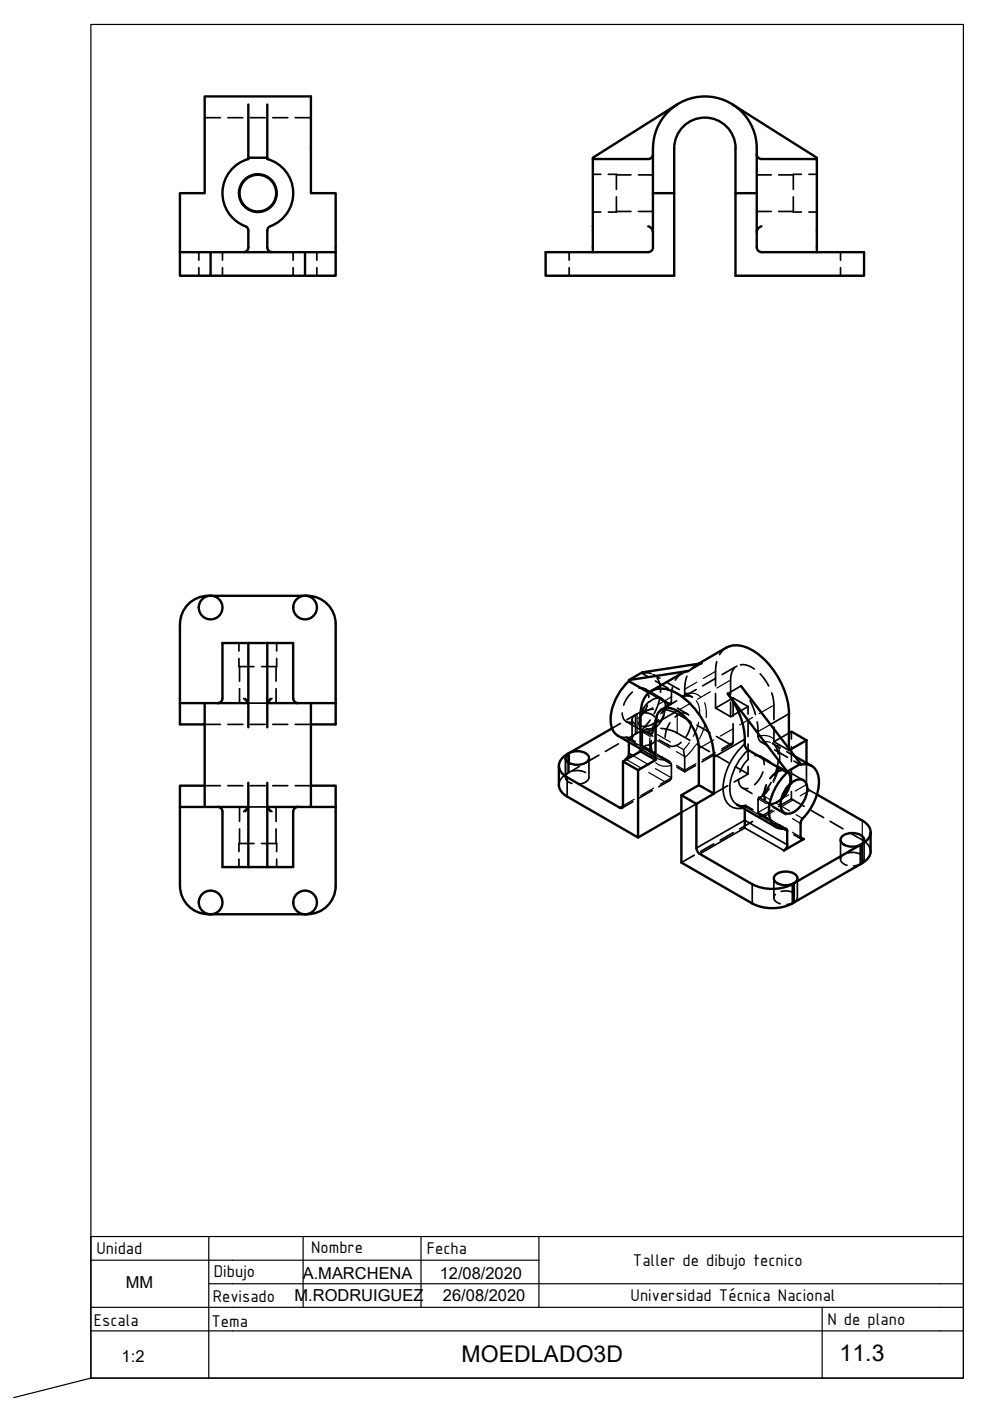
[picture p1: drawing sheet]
<svg xmlns="http://www.w3.org/2000/svg" width="210mm" height="297mm" viewBox="0 0 210 297" stroke-linecap="round" stroke-linejoin="round" font-family="sans-serif">
<!-- layer: MD_Visible -->
<g fill="none" stroke="#000" stroke-width=".51">
<path d="M52.6 22.2v11.5M52.6 33.4h4.1M52.7 33.7a7.5 7.5 0 0 0-5.5 7.1 7.5 7.5 0 0 0 5.1 7.3l.4 .8M56.7 22.2v11.5a7.5 7.5 0 0 1 5.5 7.1 7.5 7.5 0 0 1-5.1 7.3l-.4 .8v3.6M125.7 33.7v19.8M143.6 22.2l-17.9 11.2v.3h11.7a.98 .98 0 0 0 1-1M155.3 22.2l17.9 11.2v.3M160.5 32.7a.98 .98 0 0 0 .9 1h11.8v19.8M38.1 53.5v-12.5h5.3v-20.6h22.5v20.6h5.3v12.5M38.1 53.5h33.1M38.1 53.5v5h6.5v-5M52.6 48.9v3.6"/>
<path d="M52.7 52.4a1.01 1.01 0 0 1-1 1M56.7 52.4a1.01 1.01 0 0 0 1 1M64.7 53.5v5M71.2 53.5v5h-26.6M137.4 48a1.38 1.38 0 0 1 1 1.2M138.4 41h4.5v17.5h-27.2v-5h21.7M138.4 52.5v-21a11 11 0 0 1 11-11.1 11 11 0 0 1 11.1 11v21.1M138.5 52.4a1.01 1.01 0 0 1-1 1M142.9 41v-9.6a6.5 6.5 0 0 1 6.6-6.5 6.5 6.5 0 0 1 6.5 6.5l-.1 9.6M160.5 52.4a1.01 1.01 0 0 0 1 1M160.5 41h-4.6v17.5h27.3v-5h-21.8M161.4 48a1.38 1.38 0 0 0-.9 1.2"/>
<path d="M38.1 132.3v16.8M52.6 136.3h-5.4v11.8M52.6 136.3v17.9M52.6 136.3h4.1M56.7 136.3h5.5v11.8M56.7 136.3v17.9M71.2 132.3a6 6 0 0 0-6-6h-21a6 6 0 0 0-6 6M71.2 132.3v16.8M154 137.3l-5.9 3.4M154 137.3a5.5 5.5 0 0 1 5.8 .7 17.2 17.2 0 0 1 7.5 13.3v7.4M38.1 149.1h14.5M38.1 149.1v4.5h5.3"/>
<path d="M43.4 149.1v22h9.2M47.2 148.1a1.01 1.01 0 0 1-1 1M56.7 149.1h9.2v22M62.2 148.1a1.01 1.01 0 0 0 1 1M65.9 149.1h5.3M71.2 149.1v4.5h-5.3M120.2 160a3.4 3.4 0 0 1 4.6 .3 1.26 1.26 0 0 1-1.2 1.7 3.3 3.3 0 0 1-3.6-.9v-.8zM120.6 159.7a2.91 2.91 0 0 0-1.9 3.5l.9 1.1 .7 .5 11.1 6.4 .5 .1 .2-.5v-9.4l3.7-2.1v-7.8a5.2 5.2 0 0 1 3-5.3 6.7 6.7 0 0 1 5.8 1.5 17.4 17.4 0 0 1 6.8 12.8M120.6 159.7v2.1M129.8 154.4l-9.2 5.3M133.3 157.4v2.3M133.4 144.4a11.5 11.5 0 0 0-3.9 8.9 3.5 3.5 0 0 0 1.5 2.7l4.8 2.8"/>
<path d="M133.4 159.7a1.57 1.57 0 0 1-.8 1.2M144.6 142.7l-6.5 3.8M144.6 142.7l1.4-.4-12.7 1.9v.2l4.3 2.5M148.2 158.7v7.8M148.2 158.7a9.9 9.9 0 0 0-5.4-8.4 2.56 2.56 0 0 0-3.7 2.2l-.1 8.6-3.2-1.8M148.8 140.6l-12.6 2-2.9 1.6M154.3 147.1l12.6 16.5v.2M154.3 147a16.9 16.9 0 0 1 3.7 11.1l.5 .8 8.4 4.9M157.1 145.4l12.6 16.5v.3M167.3 155.4l.5-.3 3.2 1.9M171 157v4.8M171 157l-3.5 2"/>
<path d="M38.1 171.1v16.7M38.1 171.1h5.3M43.4 166.6h-5.3v4.5M46.2 171.1a1.01 1.01 0 0 1 1 1M47.2 172.1v11.7h5.4M52.6 166v17.8M56.7 171.1h14.5M56.7 166v17.8M62.2 172.1v11.7h-5.5M63.2 171.1a1.01 1.01 0 0 0-1 1M65.9 166.6h5.3v4.5M71.2 171.1v16.7"/>
<path d="M118.5 162.4v4a2.99 2.99 0 0 0 1.8 2.5l15 8.7 9.2-5.3M132.1 161.4l3.2 1.9M139 161.1l-3.7 2.2v14.3M144.5 168.6v14.3l15 8.6a9.3 9.3 0 0 0 8.8-.2v-4M147.7 179.8a1.57 1.57 0 0 0 .7 1.2M151.4 160.5v7.8l-3.8 2.1v9.4M151.4 168.3l-3.2-1.8-3.7 2.1 3.1 1.8M156.3 170.6l8.3 4.8M157.9 171.5v4M166.9 163.8a11.6 11.6 0 0 0-3.8 8.8 2.99 2.99 0 0 0 3.4 3.1M167.2 166.5a2.54 2.54 0 0 1 3.3-.9 3.5 3.5 0 0 1 .2 3.8 5 5 0 0 1-3.6 3.1 1.95 1.95 0 0 1-1.5-2.7 6.5 6.5 0 0 1 1.6-3.3zM167.4 166.3l-.7 1.7-1 1.3"/>
<path d="M167.5 166.3l-.7 1.7-1.2 1.5M168.5 160.3l3.6 2.1M169.7 174.6l.1 3.1 .1 .2h.5l-4.2 2.4a1.46 1.46 0 0 0 .7-1.2v-2.9l-.2-.5h-.2M169.7 161.9l-2.8 1.7M169.8 162.2a2.87 2.87 0 0 1 3.7 2.4 11.4 11.4 0 0 1-3.5 9.2l-.3 .8M173.2 168.4l9.6 5.6M178.5 177.3a3.4 3.4 0 0 1 4.6 .4 1.26 1.26 0 0 1-1.1 1.6 3.3 3.3 0 0 1-3.7-.9v-.7zM182.5 179.1l-14.2 8.2M182.5 179.1v4.1M182.8 178.9l-.3 .2M182.8 174a2.54 2.54 0 0 1 1.3 3.9l-1.3 1M184.6 176.4v4.1"/>
<path d="M38.2 187.8a6 6 0 0 0 6 6h21a6 6 0 0 0 6-6M52.6 183.8h4.1M148.4 181l11.1 6.5M159.5 187.5a9.4 9.4 0 0 0 8.5 0M164.4 185.5a3.4 3.4 0 0 1 4.6 .4 1.26 1.26 0 0 1-1.2 1.6 3.3 3.3 0 0 1-3.6-.9v-.7zM168.3 187.3l-.3 .2M182.5 183.2l-14.2 8.1M182.8 183l-.3 .2M184.6 180.5a3 3 0 0 1-1.8 2.5"/>
<circle cx="54.7" cy="40.9" r="3.9"/>
<circle cx="54.7" cy="40.9" r="4"/>
<circle cx="44.7" cy="128.8" r="2.51"/>
<circle cx="64.7" cy="128.8" r="2.51"/>
<circle cx="44.7" cy="191.3" r="2.51"/>
<circle cx="64.7" cy="191.3" r="2.51"/>
</g>
<!-- layer: MD_Oculto -->
<g fill="none" stroke="#000" stroke-width=".36">
<path d="M43.4 25h3.3M48.3 25h3.2M53.1 25h3.1M57.8 25h3.2M62.6 25h3.3M125.7 37h1.7M129 37h1.7v3.2M130.7 37.1h3.1M135.4 37.1h3M160.5 37.1h3M165.1 37.1h3.1M169.9 37h-1.7v3.2"/>
<path d="M171.5 37h1.7M42.1 53.5v1.7M42.1 56.7v1.8M47.2 53.5v1.7M47.2 56.7v1.8M62.2 53.5v1.7M62.2 56.7v1.8M67.2 53.5v1.7M67.2 56.7v1.8M120.7 53.5v1.7M120.7 56.7v1.8M125.7 45h1.7"/>
<path d="M130.7 41.7v3.3h-1.7M130.7 44.8h3.1M135.4 44.8h3M160.5 44.8h3M165.1 44.8h3.1M168.2 41.7v3.3h1.7M171.5 45h1.7M178.2 53.5v1.7M178.2 56.7v1.8M50.7 139.6v1.7h3.2M50.7 136.3v1.7M58.7 139.6v1.7h-3.2"/>
<path d="M58.7 136.3v1.7M154 137.3l-.9 .7-.5 .8M43.4 153.6h3.3M48.3 153.6h3.2M50.8 141.3v3.1M50.8 146v3.1M51.7 148.1l.9 1M52 148.1l.6 .9M52.6 149.1h4.1M53.1 153.6h3.1M57.3 148.1l-.6 .9M57.7 148.1l-1 1"/>
<path d="M57.8 153.6h3.2M58.5 141.3v3.1M58.5 146v3.1M62.6 153.6h3.3M131 156a2.93 2.93 0 0 0 2 .3l.3 .2v.9M131.1 157.7l-2.7 1.6M131.6 153.4l-1.8 1M131.9 151.2a1.65 1.65 0 0 0 2.1 1.9M132.7 153l3.6 2M133.1 156.4l1.6 .8M134 152.6v4.1M134.1 146.7l-1.2 1.4-.7 1.4"/>
<path d="M134.3 156a1.08 1.08 0 0 0 .6 1.8l.5 .1M134.8 151.5v4.1l1.9-.9 1.8-.3M134.8 151.5l-1.9 1.1M134.8 155.6l-2.3 1.3M134.9 151.5a1.1 1.1 0 0 0-.9 1 1.1 1.1 0 0 0 .8 1.1M135.5 153.2a1.65 1.65 0 0 0 2 1.9M135.5 145.9a1.63 1.63 0 0 1 2.1 2M135.6 155.3l1.5-.1 1.2 .4M135.8 158.8l3.5 2M136.1 158.1l2.7 1.5M136.2 142.8l1-.2 .9 .2M136.2 142.8l1.4 .8"/>
<path d="M136.2 142.6v.2M136.3 151.1a2.98 2.98 0 0 1 2.5 .9M136.3 154.9l2.1 1.2M136.4 158.5l1.6 1M136.6 150.1l-.8 1.5-.3 1.5M136.7 146l3.6 2.1M137.3 149.5l-.7 1.4-1.2 1.4M137.6 148.8l-1.2 1.3-.6 1.4M137.8 152.7l-1.5 2-.1 3.4a.42 .42 0 0 0 .2 .4 .42 .42 0 0 0 .5 0l-1.5 .8M138.1 157a4.8 4.8 0 0 0 .5 3.1M138.5 143l1.4 .8M138.5 150.3l-1.8 .4-1.9 .8"/>
<path d="M138.7 153.3a3.3 3.3 0 0 1-2.6 .7M138.9 154.2a2.13 2.13 0 0 1-2.9 .4M138.9 144.4l2.8 1.6M139 156.7a2.03 2.03 0 0 1-2.2 1.4M139 152.6v4.1M139.1 148a1.63 1.63 0 0 1 2 1.9M139.3 143.8l.6 1.2 .1 1.8M139.6 152.5l-1.2 2.9M139.8 156.9l2 1.2M139.8 148.4l-1.1 2.9M140.1 150.3l2.4 .6 3.9 2.1M140.1 154.4l1.9 .3 1.1 .5 3.2 1.8"/>
<path d="M140.2 148.2l2.1 1.2M140.5 148.5a1.79 1.79 0 0 0-2.5 .1l-.4 .2M140.8 151.5l-.7 1.5-1.1 1.3M141 150l-.3 1.7-.7 1.3M141.3 144.6l2.7 1.6M142 153.2l-.7 1.6-.3 1.5M142.2 149.2l-1.8 2M142.6 145.7l-.2 1.3v1.8a.44 .44 0 0 1-.3 .4 .44 .44 0 0 1-.5 0l-4-2.3M143.5 148.6l-3.2 1.8M143.6 150.2l2.1 1.1M144.4 157.4a2.16 2.16 0 0 1-2.9 .4M144.6 142.7l-.9 .7-.5 .8"/>
<path d="M144.9 158.9l.3 1.6v3.1M145.4 147l1.4 .8a2.51 2.51 0 0 0-1.9-.1M145.6 143.4a12.6 12.6 0 0 0-.5 4l-.4 .3-1.6-.9M146 151.6a1.84 1.84 0 0 0-2.5 .1l-.4 .3M146.5 153.1l-.4 1.8-.6 1.3M147.6 146.2l-2.7 1.6M147.7 157.8l2.7 1.6M147.8 153.8l2.7 1.5M148.1 140.7l-.6 .4M148.8 140.6a3.8 3.8 0 0 0-2.4 1.4M151.6 159.9l-2.8 1.6M151.7 147v3.1"/>
<path d="M151.7 150.1l3.2 1.9M151.7 143.8l-2.7 1.6M152 140.3a17.4 17.4 0 0 0-.3 5.1M154.9 148.9v3.1M155.2 157.8l-2.2 1.3M155.4 153.5v3.9a.44 .44 0 0 1-.2 .4 .44 .44 0 0 1-.5 0l-2.8-1.7M155.4 148l-3.7 2.1M155.4 148v3.9M155.4 148l3.2 1.8M155.6 141.7l-.4 .9-.3 1v3.7M156.2 141.2l-3.1 1.8M157 140.9l1.5 .2 1.5 .7"/>
<path d="M157.1 145.4l1.2 1.8M158.6 149.8v1.6M158.6 153v3.2M158.6 157.8v3.1M158.6 149.8l-3.7 2.2M159 148.5l1.2 3M160.5 153.1l.2 3a1.56 1.56 0 0 0 .7 1.3l1.4 .8M161.2 142.9l1.2 1.5 .6 1.1M163.6 146.9l.2 .7a16.6 16.6 0 0 1 .3 5M164.1 154.2v3.1l3.2 1.8M164.2 159l2.8 1.6M165.4 158.6l-1.6-1a2.88 2.88 0 0 1 1.2 2.2"/>
<path d="M166.8 159.4l1.7 .9M167.3 158.7v.4M167.3 155.4l-3.2 1.9M167.5 159l-.2 .1M167.8 155.1v1.6M167.8 158.3v3.2M43.4 166.6h3.3M48.3 166.6h3.2M50.8 171.1v3.1M50.8 175.7v3.1M51.7 172.1l.5-.5a1.2 1.2 0 0 1 1.4-.5h2.1a1.59 1.59 0 0 1 1.8 .8l.2 .2M52.6 171.1l-.6 1"/>
<path d="M53.1 166.6h3.1M53.9 178.8h-3.2v1.8M55.5 178.8h3.2v1.8M56.7 171.1l.6 1M57.8 166.6h3.2M58.5 171.1v3.1M58.5 175.7v3.1M62.6 166.6h3.3M119.9 160.7v4.1M120.2 164.1a1.08 1.08 0 0 0 .6 1.8l.5 .2M120.6 163.8a3.3 3.3 0 0 0-2.1 2.7M120.6 161.8v2"/>
<path d="M121.4 163.5l1.6-.1 1.1 .4M122.9 162.5l-2.3 1.3M124.9 164.9a2.03 2.03 0 0 1-2.3 1.3M124.9 160.7v4.1M127 160.1l-2.8 1.6M134.1 160.1l-1.5 .8M134.2 170l-2.3 1.3M138.3 167.6l-2.8 1.6M139.4 160.3l2.7 1.6M140.2 160.4l1.5 .9M141.2 161.1a1.31 1.31 0 0 1 1.2 1.2v2.6a1.24 1.24 0 0 1-1.5 .8M141.9 165.5l-2.2 1.3"/>
<path d="M143.5 162.7l1.7 .9M147.5 162.3l-2.3 1.3M147.6 170.4l-3.1 1.9M151.3 178.9l-2.7 1.6M151.8 160.1l2.7 1.6M154.3 166.6l-2.9 1.7M155.5 176.5l-2.8 1.6M155.9 162.5l2.7 1.6M156.3 170.6a2.58 2.58 0 0 0 1.8 .2M156.6 165.3a1.59 1.59 0 0 0 2 1.9M157.4 167l2 1.2M158.1 170.8l1.5 .9"/>
<path d="M158.1 170.9l-.1-.1-.1 .7M158.6 164.1l-2.9 1.7M158.6 162.5v1.6M158.7 161l-1 1-.8 1.7M159.6 174.2l-2.8 1.5M160.1 160.2a1.6 1.6 0 0 1 2 1.9M160.8 169l2.1 1.2M161 172.5l2.8 1.6M161.1 172.8l1.7 1M161.3 160.3l2 1.2M161.8 163.7l-.7 1.4-1.1 1.3M161.9 168.7l-.2 .1a1.05 1.05 0 0 0-1 .8v2.7a1.23 1.23 0 0 0 1.4 .8"/>
<path d="M162.4 166.4a4.3 4.3 0 0 0-.3 3.1M162.5 166.5a4.1 4.1 0 0 0-.2 3M162.8 170.3l3.5 2.1M163.5 165.9l-1.9 2.6M163.7 171.8l-2.8 1.6M164.2 174.6l2.7 1.6M164.7 162.3l2 1.2M165 161.4l-.3 1.4-.5 1.7M165.1 174.9l1.6 .8M165.6 169.5l-1.2 .8-1.1 .2M165.7 169.4l-1.2 .8-1 .2M165.8 163.2a4.3 4.3 0 0 0-2.6 1.8"/>
<path d="M165.8 163.3a4.1 4.1 0 0 0-2.5 1.8M166.8 163.4l3.5 2M167.2 163.7l.4 1.1-.1 1.5M167.2 164l.3 .9-.1 1.4M167.8 169.4l2.7 1.6M167.8 169.4l-2.7 1.6M167.8 163v3.2M167.8 167.8v1.6M168.3 177l1.7 .9M168.3 161.4l1.4 .8M171 161.8l.1 5 .5 .7 1.6 .9M171.9 171.8l2.7 1.6"/>
<path d="M176 174.1l2.7 1.6M178.2 178.1v4.1M180.1 176.5l3.6 2.2 .7 1.1 .2 .7M183.2 178.1v4.1M50.7 182.1v1.7M58.7 182.1v1.7M147.2 181.3l-2.7 1.6M164.1 186.2v4.1M164.4 189.6a1.06 1.06 0 0 0 .6 1.8l.4 .2M165.6 189l1.6-.1 1.1 .4M169 190.4a2 2 0 0 1-2.2 1.4M169.1 186.2v4.1"/>
<path d="M178.5 181.5a1.07 1.07 0 0 0 .6 1.8l.5 .2M179.8 180.8h1.5l1.2 .3M183.2 182.2a1.97 1.97 0 0 1-2.2 1.4"/>
</g>
<!-- layer: MD_Oculta fina -->
<g fill="none" stroke="#000" stroke-width=".25">
<path d="M120.3 159.9v4.1M132.9 156.3l1.4 .8M133.3 156.8l1.8 1M135.1 151.3v4.1M135.7 157.9l2.7 1.6M136.2 155.2l1.7 1M136.2 158.1l1.7 1M136.4 158.6l2.8 1.6M136.6 154.2l1.4 .8M137.8 157.3v1.9l.3 1.2M137.8 156.5v1.8l.4 1.3M138.4 150.1l-2.6 1.4"/>
<path d="M139.2 152.8l-1.1 2.9M139.3 157l2.7 1.6M139.3 159.9l2.7 1.6M139.4 152l-.8 1.6-.5 1.3M139.4 155.7l2.7 1.6M141.6 149.2l-1.3 1.5M142.4 148.8l-1.2 1.1-1.2 1.5M142.4 147.8l-2.6 1.4M143.4 159.4l1.7 1M143.6 151.3v4.1M144.5 147.6l1-.2 .9 .2M145.2 147.2l1.1-.3a2.98 2.98 0 0 1 2.2 .8"/>
<path d="M146.2 157.5l-1.3 1.4-1.4-.8M146.5 149.1l-2.9 1.6M147.5 158l-1.2 1.5-1.1 1.1M147.6 148.5l.6 1.3 .1 1.8M147.8 144.6l-2.6 1.5M148.1 153.1l-.3 1.3-.8 1.7M149.4 149l.3 1.2v1.9M149.4 153.7l-1.1 2.9M150.6 146.7l-2.7 1.6M151.3 156.9l-3.1 1.8M151.7 159.5l-2.8 1.6M151.7 142.3l-2.6 1.5"/>
<path d="M154.9 144.2l-2.9 1.7M155.4 157.4l-2.4 1.3M155.5 154.5l-2.8 1.6M159.6 152.1l-2.8 1.6M160.7 156.1l1.1-.2a2.99 2.99 0 0 1 2.2 .8M161.4 157.4l1.1-.2 .9 .2M163.4 153.6l-2.7 1.5M164.1 149.5l-3.2 1.8M164.6 158.3l.5 1.3 .2 1.8M164.9 158l.4 1.2v1.9M132.8 161l3.4 2M134.2 160.2l3.4 2"/>
<path d="M134.5 169.5l-2.4 1.3M137.5 163.8l3.4 1.9M138.6 167.1l-2.7 1.6M139 163l3.4 1.9-2.4 1.4M139 161.7l.3 .2a3.4 3.4 0 0 0 3.1 .4M139.8 160.3l1.4 .8h-1l-1-.4M140.6 161l1.7 1M147.6 161.9l-2.4 1.4-1.8-1M156.3 170.6l.8 .3h1l1.5 .8M157.9 171.3h-.3M157.9 171l3.4 2M160.8 169.4l1.7 1"/>
<path d="M160.9 172.5l2.8 1.6M162.7 173.8l3.4 1.9M163 167l-1.2 1.5-1.1 1.1M163.1 170.9l-2.4 1.4 1.8 1M163.1 167.3l-1.2 1.4 1.4 .9M163.9 174.1l2.7 1.6M163.9 171.2l2.7 1.6M164.2 171.9l-2.1 1.2M164.7 170.3l2.7 1.6M165 162.7l-1.1 2.9M165.1 174.9l1.4 .8M165.1 163l-1.1 2.9"/>
<path d="M167.2 168.5l-2.7 1.6M168 176.4l1.7 1.1M168 173.6l1.7 1M168.3 169.5l-2.7 1.6M168.8 172.7l1.4 .8M171 166.3l-2.4 1.4M171.7 167.6l-2 1.1M182.8 174v4.1"/>
</g>
<!-- layer: MD_Visible fina -->
<g fill="none" stroke="#000" stroke-width=".36">
<path d="M133.3 159.7l.9 .5M143.6 150.7l-4.6 2.7M148.8 140.6l-2.8 1.7M157.1 145.4l-2.8 1.7M157.9 157.7a13.2 13.2 0 0 0-4.5 10.2 3.3 3.3 0 0 0 4.2 3.4M157.9 156.7l-6.5 3.8M158.6 159a11.5 11.5 0 0 0-3.8 9 3.5 3.5 0 0 0 1.5 2.6M167.3 151.3l-3.9 2.3M120.3 164.8v4.1M132.1 170.8l-.7 .4M132.6 160.9l.2 .1M166.1 175.7l.8 .5"/>
<path d="M166.9 179.1l-9-5.2-10.3 5.9M169.7 177.5l.7 .4M182.8 178.9v4.1M159.5 187.5v4.1M166.2 180.3l-8.3-4.8-9.5 5.5M168 187.5v4.1"/>
</g>
<!-- layer: CajetinAtributos -->
<path d="M19.3 267.2h95M19.3 277.2h180M44.3 272.2h155M44.3 262.2v30M64.3 262.2v15M89.3 262.2v15M114.3 262.2v15M199.3 262.2h-180v30l-16.4 4.1M19.3 282.2h180" fill="none" stroke="#000" stroke-width=".25"/>
<!-- layer: Cotas -->
<path d="M19.3 5.2h185v287h-185z" fill="none" stroke="#000" stroke-width=".25"/>
<!-- layer: CajetinLine -->
<path d="M174.3 277.2v15M199.3 272.2h5v20h-185M199.3 262.2h5v10M199.3 277.2h5M199.3 282.2h5" fill="none" stroke="#000" stroke-width=".25"/>
<g font-size="4.9">
<text x="97.9" y="288.8">MOEDLADO3D</text>
<text x="178" y="288.5">11.3</text>
</g>
<g font-size="3.9">
<text x="20.5" y="265.8">Unidad</text>
<text x="66" y="265.6">Nombre</text>
<text x="90.5" y="265.9">Fecha</text>
<text x="134.2" y="268.4">Taller de dibujo tecnico</text>
<text x="45.3" y="270.7">Dibujo</text>
<text x="133.7" y="275.9">Universidad Técnica Nacional</text>
<text x="19.9" y="281.1">Escala</text>
<text x="44.8" y="281.3">Tema</text>
<text x="45.1" y="276.1">Revisado</text>
<text x="175.4" y="280.9">N de plano</text>
</g>
<g font-size="3.5">
<text x="26.7" y="273.2">MM</text>
<text x="62.4" y="275.8">M.RODRUIGUEZ</text>
<text x="64.2" y="271.1">A.MARCHENA</text>
<text x="93.2" y="271.1">12/08/2020</text>
<text x="93.9" y="275.9">26/08/2020</text>
<text x="25.8" y="288.8">1:2</text>
</g>
</svg>
